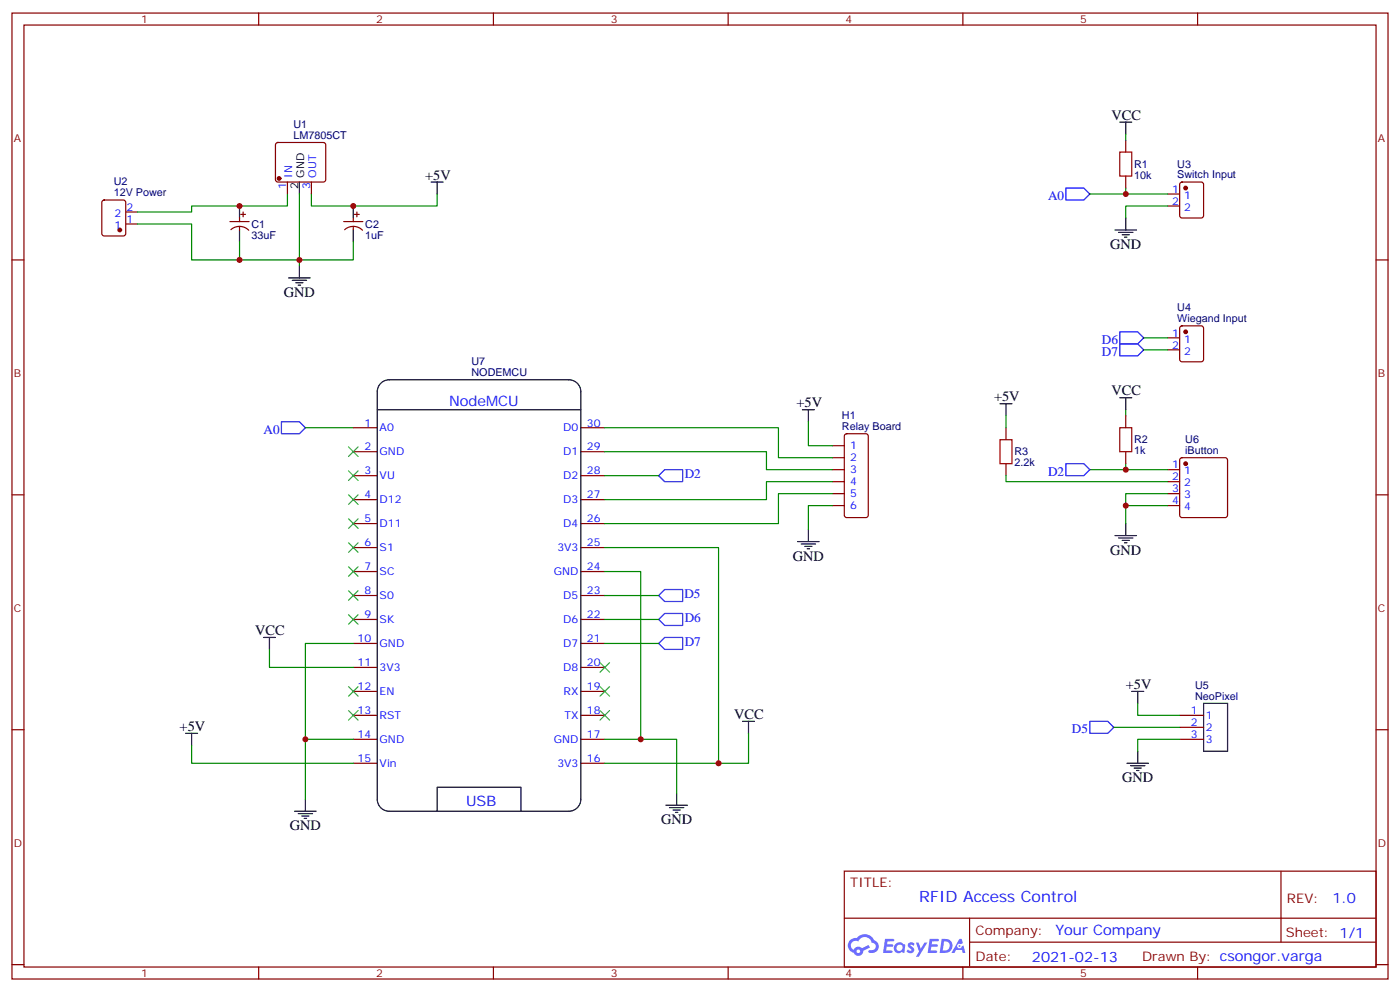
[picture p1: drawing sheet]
<svg xmlns="http://www.w3.org/2000/svg" width="412mm" height="292mm" viewBox="0 0 412 292" stroke-linecap="round" stroke-linejoin="round" font-family="sans-serif">
<g fill="none" stroke="#870000" stroke-width=".35">
<path d="M3.5 3.8h405.4v284.4h-405.4zM7.1 7.4h398.2v277.3h-398.2zM76.2 3.8v3.6M145.3 3.8v3.6M214.5 3.8v3.6M283.6 3.8v3.6M352.8 3.8v3.6M3.5 76.5h3.6M405.3 76.5h3.6M3.5 145.7h3.6M405.3 145.7h3.6M3.5 214.8h3.6"/>
<path d="M405.3 214.8h3.6M248.7 256.4h156.6v28.3h-156.6zM377.3 256.5v20.8M248.7 270.3h156.5M285.6 277.3h119.6M285.6 270.3v14.1M3.5 284h3.6M76.2 284.7v3.5M145.3 284.7v3.5M214.5 284.7v3.5M283.6 284.7v3.5M352.8 284.7v3.5"/>
<path d="M405.3 284h3.6"/>
</g>
<g fill="#5487ff">
<path d="M267.7 277.6a1.22 1.22 0 0 1 1.7 .3l-.4 .6a.47 .47 0 0 0-.3-.5 .47 .47 0 0 0-.5 .2l.1 .3a1.14 1.14 0 0 1 .8 1.7 1.14 1.14 0 0 1-1.9 0l-.2-.2 .5-.5 .7 .4a.29 .29 0 0 0 .3-.3 .29 .29 0 0 0-.2-.3 1.04 1.04 0 0 1-.6-1.7z"/>
<path d="M260.7 276.4h2.4l.3 .1-.2 .5-1.8 .1-.1 .9h1.5l.3 .3-.3 .4h-1.6l-.2 1.1h1.7l.2 .4-.2 .3h-2.6z"/>
<path d="M273.8 276.4h2.4l.3 .1-.1 .5-1.8 .1-.2 .9h1.6l.3 .3-.4 .4h-1.6l-.1 1.1h1.7l.2 .4-.2 .3h-2.6z"/>
<path d="M282.6 276.4h.7l.3 1.2-.6 .3a.69 .69 0 0 0-1 .3 .69 .69 0 0 0 .4 1 .69 .69 0 0 0 .9-.6l.5-.3 .6 2.2h-.8l-.2-.9h-1.8l-.5 .9h-.8z"/>
<path d="M269.8 277.4h.8l.6 1.9 1.1-1.9h.9l-2.6 4.2h-.8l.9-1.5z"/>
<path d="M277.4 276.4l-.6 4.1h1.3a2.11 2.11 0 0 0 2.5-2.1 2.11 2.11 0 0 0-2.5-2zM278.1 277.1a1.39 1.39 0 0 1 1.7 1.4 1.39 1.39 0 0 1-1.8 1.3h-.3z"/>
<path d="M263.7 278a1.54 1.54 0 0 0-.1 2.1 1.54 1.54 0 0 0 2.2 .2l.6 .2 .3-2.3-.2-.2-.4-.1a1.49 1.49 0 0 0-2.4 .1zM264 279a.94 .94 0 0 1 1.8 0 .94 .94 0 0 1-1.8 0z"/>
<path d="M250.4 276.7a2.18 2.18 0 0 0 1.1 3.8 1.44 1.44 0 0 0 1.6 .9 1.44 1.44 0 0 0 1.2-1.5l2-1-.5-.7-1.9 .9a1.47 1.47 0 0 0-2.4 .5 1.39 1.39 0 0 1-.7-2 1.39 1.39 0 0 1 2-.5 2.12 2.12 0 0 1 2.2-1.3 2.12 2.12 0 0 1 1.9 1.7 1.14 1.14 0 0 1 1.1 1.4 1.14 1.14 0 0 1-1.7 .8 .43 .43 0 0 0-.5 .3 .43 .43 0 0 0 .4 .5 1.98 1.98 0 0 0 2.5-1.2 1.98 1.98 0 0 0-1.2-2.5 3.1 3.1 0 0 0-5.3-.7l-.9 .1zM252.3 280a.55 .55 0 0 1 1.1 0 .55 .55 0 0 1-1.1 0z"/>
<circle cx="282.6" cy="278.5" r=".26"/>
</g>
<g fill="none" stroke="#870000" stroke-width=".35">
<path d="M30.2 59.1l.5-.2h5.6l.7 .4v9.5l-.4 .6-5.9 .1-.7-.5v-9.4zM81.4 42.2l.4-.3h13.4l.5 .3 .3 .5v10.2l-.3 .5-.5 .2h-13.4l-.5-.2-.2-.5v-10.2zM84.7 53.6v3.5M91.7 53.6v3.5M331.6 41.2v3.6M331.6 51.8v3.6M344 57.1h3.5M347.7 53.8l.5-.2h5.6l.7 .4v9.5l-.4 .6-5.9 .1-.7-.5v-9.4zM37 65.9h3.6M37 62.4h3.6M67.7 65.2h5.7M68 67.6a3.8 3.8 0 0 1 5.3 .2"/>
<path d="M70.6 64.2v1M70.6 66.6v1.1M70.9 63.1h1.4M71.6 62.4v1.4M101.2 65.2h5.7M101.5 67.6a3.8 3.8 0 0 1 5.3 .2M104.1 64.2v1M104.1 66.6v1.1M104.4 63.1h1.4M105.1 62.4v1.4M344 60.6h3.5M344 99.4h3.5"/>
<path d="M347.7 96.1l.5-.2h5.6l.7 .5v9.4l-.4 .6-5.9 .1-.7-.5v-9.4zM344 103h3.5M104.1 133h7M104.1 125.9h7M171.1 133h7.1M171.1 125.9h7.1M245.2 138.3h3.5M245.2 131.2h3.5M245.2 134.7h3.5M248.9 127.9l.5-.2h5.7l.6 .4 .1 23.6-.5 .6-5.9 .1-.6-.5-.1-23.5zM296.3 125.9v3.5M296.3 136.5v3.5"/>
<path d="M331.6 122.4v3.5M331.6 133v3.5M344 138.3h3.5M347.7 134.9l.5-.2h12.7l.5 .2 .2 .5v16.3l-.2 .5-.5 .2h-12.7l-.5-.3-.2-.4v-16.3zM104.1 154.1h7M104.1 147.1h7M104.1 140h7M171.1 154.1h7.1M171.1 147.1h7.1M171.1 140h7.1M245.2 141.8h3.5M245.2 145.3h3.5"/>
<path d="M245.2 148.8h3.5M344 141.8h3.5M344 145.3h3.5M344 148.8h3.5M104.1 175.3h7M104.1 168.2h7M104.1 161.2h7M171.1 175.3h7.1M171.1 168.2h7.1M171.1 161.2h7.1M104.1 196.5h7M104.1 189.4h7"/>
<path d="M104.1 182.4h7M171.1 196.5h7.1M171.1 189.4h7.1M171.1 182.4h7.1M104.1 210.6h7M104.1 217.6h7M104.1 203.5h7M171.1 210.6h7.1M171.1 217.6h7.1M171.1 203.5h7.1M347.5 210.6h7M347.5 214.1h7"/>
<path d="M347.5 217.6h7M104.1 224.7h7M171.1 224.7h7.1"/>
</g>
<g fill="#870000" stroke="#870000" stroke-width=".35">
<circle cx="82.2" cy="52.5" r=".53"/>
<circle cx="35.3" cy="67.7" r=".53"/>
<circle cx="349.2" cy="55.4" r=".53"/>
<circle cx="349.2" cy="97.7" r=".53"/>
<circle cx="349.2" cy="136.5" r=".53"/>
</g>
<g fill="none" stroke="#000" stroke-width=".35">
<path d="M329.8 35.9h3.6M331.6 35.9v3.6M88.2 53.6v3.5M127 53.6h3.5M128.8 53.6v3.5M70.6 60.6v3.6M70.6 67.7v3.5M88.2 78.3v3.5M104.1 60.6v3.6M104.1 67.7v3.5M328.4 67.7h6.4M329.5 68.4h4.2"/>
<path d="M330.6 69.1h2.1M331.3 69.8h.7M331.6 64.2v3.5M85 81.8h6.4M86.1 82.5h4.2M87.1 83.2h2.2M87.8 83.9h.7M112.2 112.8a3.5 3.5 0 0 1 2.5-1h52.9a3.5 3.5 0 0 1 3.5 3.5v120a3.5 3.5 0 0 1-3.5 3.5h-52.9a3.5 3.5 0 0 1-3.6-3.5v-120a3.5 3.5 0 0 1 1.1-2.5zM294.6 118.9h3.5M296.3 118.9v3.5M329.8 117.1h3.6M331.6 117.1v3.5"/>
<path d="M111.1 120.6h60M236.4 120.6h3.5M238.1 120.6v3.5M234.9 159.4h6.4M238.1 155.9v3.5M328.4 157.7h6.4M329.5 158.4h4.2M330.6 159.1h2.1M331.3 159.8h.7M331.6 154.1v3.6M236 160.1h4.2M237.1 160.8h2.1"/>
<path d="M237.8 161.5h.7M77.6 187.6h3.5M79.4 187.6v3.6M54.7 215.9h3.5M56.4 215.9v3.5M218.7 212.3h3.5M220.5 212.3v3.6M333.4 203.5h3.5M335.1 203.5v3.5M354.5 207h7.1v14.2h-7.1zM86.8 238.8h6.3M87.8 239.5h4.3"/>
<path d="M90 235.3v3.5M128.8 238.8v-7.1h24.7v7.1M196.1 237h6.4M197.2 237.7h4.2M198.3 238.4h2.1M199 239.1h.7M199.3 233.5v3.5M332 224.7h6.3M333 225.4h4.3M334.1 226.1h2.1M334.8 226.8h.7M335.1 221.2v3.5"/>
<path d="M88.9 240.2h2.1M89.6 240.9h.7"/>
</g>
<g fill="none" stroke="#008700" stroke-width=".35">
<path d="M331.6 39.5v1.7M84.7 57.1v3.5h-28.3v1.8h-15.8M88.2 57.1v21.2M91.7 57.1v3.5h37.1v-3.5M331.6 55.4v1.7h-10.6M331.6 57.1h12.4M40.6 65.9h15.8v10.6h14.2M70.6 71.2v5.3h33.5v-5.3M344 60.6h-12.4v3.6M336.9 99.4h7.1M336.9 103h7.1M90 125.9h14.1"/>
<path d="M178.2 125.9h51.1v8.8h15.9M178.2 133h47.6v5.3h19.4M238.1 124.1v7.1h7.1M296.3 122.4v3.5M331.6 136.5v1.8h-10.6M331.6 120.6v1.8M331.6 138.3h12.4M178.2 140h15.8M245.2 148.8h-7.1v7.1M245.2 141.8h-19.4v5.3h-47.6M245.2 145.3h-15.9v8.8h-51.1M296.3 140v1.8h47.7"/>
<path d="M331.6 148.8h12.4M344 145.3h-12.4v8.8M178.2 161.2h33.5v63.5M178.2 168.2h10.5v49.4M178.2 175.3h15.8M79.4 191.2v5.3h24.7M104.1 189.4h-14.1v28.2M178.2 182.4h15.8M178.2 189.4h15.8M56.4 219.4v5.3h47.7M104.1 217.6h-14.1v17.7M178.2 217.6h21.1v15.9"/>
<path d="M220.5 215.9v8.8h-42.3M328.1 214.1h19.4M335.1 207v3.6h12.4M347.5 217.6h-12.4v3.6"/>
</g>
<path d="M314 55.4h5.3l1.7 1.7-1.7 1.8h-5.3zM329.8 97.7h5.3l1.8 1.7-1.8 1.8h-5.3zM329.8 101.2h5.3l1.8 1.8-1.8 1.7h-5.3zM82.9 124.1h5.3l1.8 1.8-1.8 1.8h-5.3zM314 136.5h5.3l1.7 1.8-1.7 1.7h-5.3zM194 140l1.8-1.7h5.3v3.5h-5.3zM194 175.3l1.8-1.8h5.3v3.6h-5.3zM194 189.4l1.8-1.8h5.3v3.6h-5.3zM195.8 180.6h5.3v3.5h-5.3l-1.8-1.7zM321 212.3h5.3l1.8 1.8-1.8 1.8h-5.3z" fill="none" stroke="#00f" stroke-width=".35"/>
<path d="M329.8 44.8h3.6v7h-3.6zM294.6 129.4h3.5v7.1h-3.5zM329.8 125.9h3.6v7.1h-3.6z" fill="none" stroke="#a10000" stroke-width=".35"/>
<g fill="none" stroke="#3c3" stroke-width=".35">
<path d="M102.7 131.6l2.8 2.8M102.7 138.6l2.8 2.8M105.5 131.6l-2.8 2.8M105.5 138.6l-2.8 2.8M102.7 145.7l2.8 2.8M102.7 152.7l2.8 2.8M102.7 159.8l2.8 2.8M105.5 145.7l-2.8 2.8M105.5 152.7l-2.8 2.8M105.5 159.8l-2.8 2.8M102.7 166.8l2.8 2.9M102.7 173.9l2.8 2.8"/>
<path d="M105.5 166.8l-2.8 2.9M105.5 173.9l-2.8 2.8M102.7 180.9l2.8 2.9M105.5 180.9l-2.8 2.9M176.7 195.1l2.9 2.8M179.6 195.1l-2.9 2.8M102.7 202.1l2.8 2.8M102.7 209.2l2.8 2.8M105.5 202.1l-2.8 2.8M105.5 209.2l-2.8 2.8M176.7 209.2l2.9 2.8M176.7 202.1l2.9 2.8"/>
<path d="M179.6 209.2l-2.9 2.8M179.6 202.1l-2.9 2.8"/>
</g>
<g fill="#c00">
<circle cx="70.6" cy="60.6" r=".88"/>
<circle cx="104.1" cy="60.6" r=".88"/>
<circle cx="88.2" cy="76.5" r=".88"/>
<circle cx="70.6" cy="76.5" r=".88"/>
<circle cx="331.6" cy="57.1" r=".88"/>
<circle cx="331.6" cy="138.3" r=".88"/>
<circle cx="331.6" cy="148.8" r=".88"/>
<circle cx="211.7" cy="224.7" r=".88"/>
<circle cx="188.7" cy="217.6" r=".88"/>
<circle cx="90" cy="217.6" r=".88"/>
</g>
<text font-size="4.6" fill="#00f" x="270.8" y="265.5">RFID Access Control</text>
<g font-size="4.2">
<text x="327.4" y="35.2">VCC</text>
<text x="125.2" y="52.9">+5V</text>
<text x="327" y="73.3">GND</text>
<text x="83.6" y="87.5">GND</text>
<text x="234.6" y="119.9">+5V</text>
<text x="292.8" y="118.1">+5V</text>
<text x="327.4" y="116.4">VCC</text>
<text x="233.5" y="165.1">GND</text>
<text x="327" y="163.3">GND</text>
<text x="75.1" y="186.9">VCC</text>
<text x="331.6" y="202.8">+5V</text>
<text x="52.9" y="215.2">+5V</text>
<text x="216.3" y="211.6">VCC</text>
<text x="330.6" y="230.3">GND</text>
<text x="85.4" y="244.4">GND</text>
<text x="194.7" y="242.7">GND</text>
</g>
<g font-size="4.2" fill="#00f">
<text x="132.3" y="119.6">NodeMCU</text>
<text x="137.3" y="237.1">USB</text>
<text x="392.5" y="265.7">1.0</text>
<text x="310.9" y="275.3">Your Company</text>
<text x="304" y="283.1">2021-02-13</text>
</g>
<g font-size="3.9" fill="#00f">
<text x="308.7" y="58.9">A0</text>
<text x="324.6" y="101.2">D6</text>
<text x="324.6" y="104.7">D7</text>
<text x="77.6" y="127.7">A0</text>
<text x="201.7" y="140.8">D2</text>
<text x="308.7" y="140">D2</text>
<text x="201.6" y="176.1">D5</text>
<text x="201.7" y="183.2">D6</text>
<text x="201.7" y="190.2">D7</text>
<text x="315.8" y="215.9">D5</text>
</g>
<g font-size="3.9" fill="#800">
<text x="250.5" y="261">TITLE:</text>
<text x="379.1" y="265.7">REV:</text>
<text x="287.4" y="275.2">Company:</text>
<text x="378.7" y="275.8">Sheet: 1/1</text>
<text x="287.4" y="282.9">Date:</text>
<text x="336.4" y="283">Drawn By: csongor.varga</text>
</g>
<g font-size="3.2" fill="#800">
<text x="41.6" y="6.8">1</text>
<text x="110.8" y="6.8">2</text>
<text x="179.9" y="6.8">3</text>
<text x="249.1" y="6.8">4</text>
<text x="318.2" y="6.8">5</text>
<text x="4.1" y="41.9">A</text>
<text x="405.9" y="41.9">A</text>
<text x="4.1" y="111.1">B</text>
<text x="405.9" y="111.1">B</text>
<text x="4.1" y="180.2">C</text>
<text x="405.9" y="180.2">C</text>
<text x="4.1" y="249.4">D</text>
<text x="405.9" y="249.4">D</text>
<text x="41.6" y="287.7">1</text>
<text x="110.8" y="287.7">2</text>
<text x="179.9" y="287.7">3</text>
<text x="249.1" y="287.7">4</text>
<text x="318.2" y="287.7">5</text>
</g>
<g font-size="3.2" fill="#000080">
<text x="86.4" y="40.9">LM7805CT</text>
<text x="86.4" y="37.6">U1</text>
<text x="334.1" y="52.6">10k</text>
<text x="334.1" y="49.4">R1</text>
<text x="346.8" y="52.5">Switch Input</text>
<text x="346.8" y="49.3">U3</text>
<text x="33.5" y="57.8">12V Power</text>
<text x="33.5" y="54.6">U2</text>
<text x="74.1" y="70.3">33uF</text>
<text x="74.1" y="67.1">C1</text>
<text x="107.6" y="70.3">1uF</text>
<text x="107.6" y="67.1">C2</text>
<text x="346.8" y="94.9">Wiegand Input</text>
<text x="346.8" y="91.7">U4</text>
<text x="138.9" y="107.6">U7</text>
<text x="138.9" y="110.7">NODEMCU</text>
<text x="248" y="123.4">H1</text>
<text x="248" y="126.6">Relay Board</text>
<text x="334.1" y="130.5">R2</text>
<text x="349.1" y="130.3">U6</text>
<text x="298.8" y="137.3">2.2k</text>
<text x="298.8" y="134.1">R3</text>
<text x="334.1" y="133.7">1k</text>
<text x="349.1" y="133.5">iButton</text>
<text x="352.1" y="202.8">U5</text>
<text x="352.1" y="206">NeoPixel</text>
</g>
<g font-size="3.2" fill="#00f">
<text x="86.1" y="52.3" transform="rotate(-90 86.1 52.3)">IN</text>
<text x="93.1" y="52.3" transform="rotate(-90 93.1 52.3)">OUT</text>
<text x="84.3" y="55.8" transform="rotate(-90 84.3 55.8)">1</text>
<text x="91.4" y="55.8" transform="rotate(-90 91.4 55.8)">3</text>
<text x="345.3" y="56.8">1</text>
<text x="348.8" y="58.5">1</text>
<text x="33.7" y="63.8">2</text>
<text x="37.2" y="65.6">1</text>
<text x="37.2" y="62.1">2</text>
<text x="345.3" y="60.3">2</text>
<text x="348.8" y="62.1">2</text>
<text x="33.7" y="67.3">1</text>
<text x="345.3" y="99.1">1</text>
<text x="348.8" y="100.9">1</text>
<text x="345.3" y="102.6">2</text>
<text x="348.8" y="104.4">2</text>
<text x="107.3" y="125.6">1</text>
<text x="172.9" y="125.6">30</text>
<text x="111.8" y="127">A0</text>
<text x="165.9" y="127">D0</text>
<text x="107.3" y="132.6">2</text>
<text x="111.8" y="134">GND</text>
<text x="165.9" y="134">D1</text>
<text x="172.9" y="132.6">29</text>
<text x="250.5" y="132.3">1</text>
<text x="250.5" y="135.8">2</text>
<text x="345.3" y="137.9">1</text>
<text x="107.3" y="139.7">3</text>
<text x="111.8" y="141.1">VU</text>
<text x="165.9" y="141.1">D2</text>
<text x="172.9" y="139.7">28</text>
<text x="250.5" y="139.3">3</text>
<text x="250.5" y="142.8">4</text>
<text x="345.3" y="141.4">2</text>
<text x="348.8" y="139.7">1</text>
<text x="348.8" y="143.2">2</text>
<text x="107.3" y="146.7">4</text>
<text x="111.8" y="148.1">D12</text>
<text x="165.9" y="148.1">D3</text>
<text x="172.9" y="146.7">27</text>
<text x="250.5" y="146.4">5</text>
<text x="250.5" y="149.9">6</text>
<text x="345.3" y="145">3</text>
<text x="345.3" y="148.5">4</text>
<text x="348.8" y="146.7">3</text>
<text x="107.3" y="153.8">5</text>
<text x="111.8" y="155.2">D11</text>
<text x="165.9" y="155.2">D4</text>
<text x="172.9" y="153.8">26</text>
<text x="348.8" y="150.2">4</text>
<text x="107.3" y="160.8">6</text>
<text x="172.9" y="160.8">25</text>
<text x="107.3" y="167.9">7</text>
<text x="111.8" y="162.2">S1</text>
<text x="164.2" y="162.2">3V3</text>
<text x="172.9" y="167.9">24</text>
<text x="111.8" y="169.3">SC</text>
<text x="163.1" y="169.3">GND</text>
<text x="107.3" y="174.9">8</text>
<text x="111.8" y="176.4">S0</text>
<text x="165.9" y="176.4">D5</text>
<text x="172.9" y="174.9">23</text>
<text x="107.3" y="182">9</text>
<text x="111.8" y="183.4">SK</text>
<text x="165.9" y="183.4">D6</text>
<text x="172.9" y="182">22</text>
<text x="105.3" y="189.1">10</text>
<text x="111.8" y="190.5">GND</text>
<text x="165.9" y="190.5">D7</text>
<text x="172.9" y="189.1">21</text>
<text x="105.3" y="196.1">11</text>
<text x="111.8" y="197.5">3V3</text>
<text x="165.9" y="197.5">D8</text>
<text x="172.9" y="196.1">20</text>
<text x="105.3" y="203.2">12</text>
<text x="172.9" y="203.2">19</text>
<text x="111.8" y="204.6">EN</text>
<text x="166" y="204.6">RX</text>
<text x="105.3" y="210.2">13</text>
<text x="111.8" y="211.6">RST</text>
<text x="166.3" y="211.6">TX</text>
<text x="172.9" y="210.2">18</text>
<text x="350.8" y="210.2">1</text>
<text x="350.8" y="213.7">2</text>
<text x="355.2" y="211.6">1</text>
<text x="355.2" y="215.2">2</text>
<text x="105.3" y="217.3">14</text>
<text x="111.8" y="218.7">GND</text>
<text x="163.1" y="218.7">GND</text>
<text x="172.9" y="217.3">17</text>
<text x="350.8" y="217.3">3</text>
<text x="355.2" y="218.7">3</text>
<text x="105.3" y="224.3">15</text>
<text x="111.8" y="225.7">Vin</text>
<text x="164.2" y="225.7">3V3</text>
<text x="172.9" y="224.3">16</text>
</g>
<g font-size="3.2">
<text x="89.6" y="52.3" transform="rotate(-90 89.6 52.3)">GND</text>
<text x="87.8" y="55.8" transform="rotate(-90 87.8 55.8)">2</text>
</g>
</svg>
